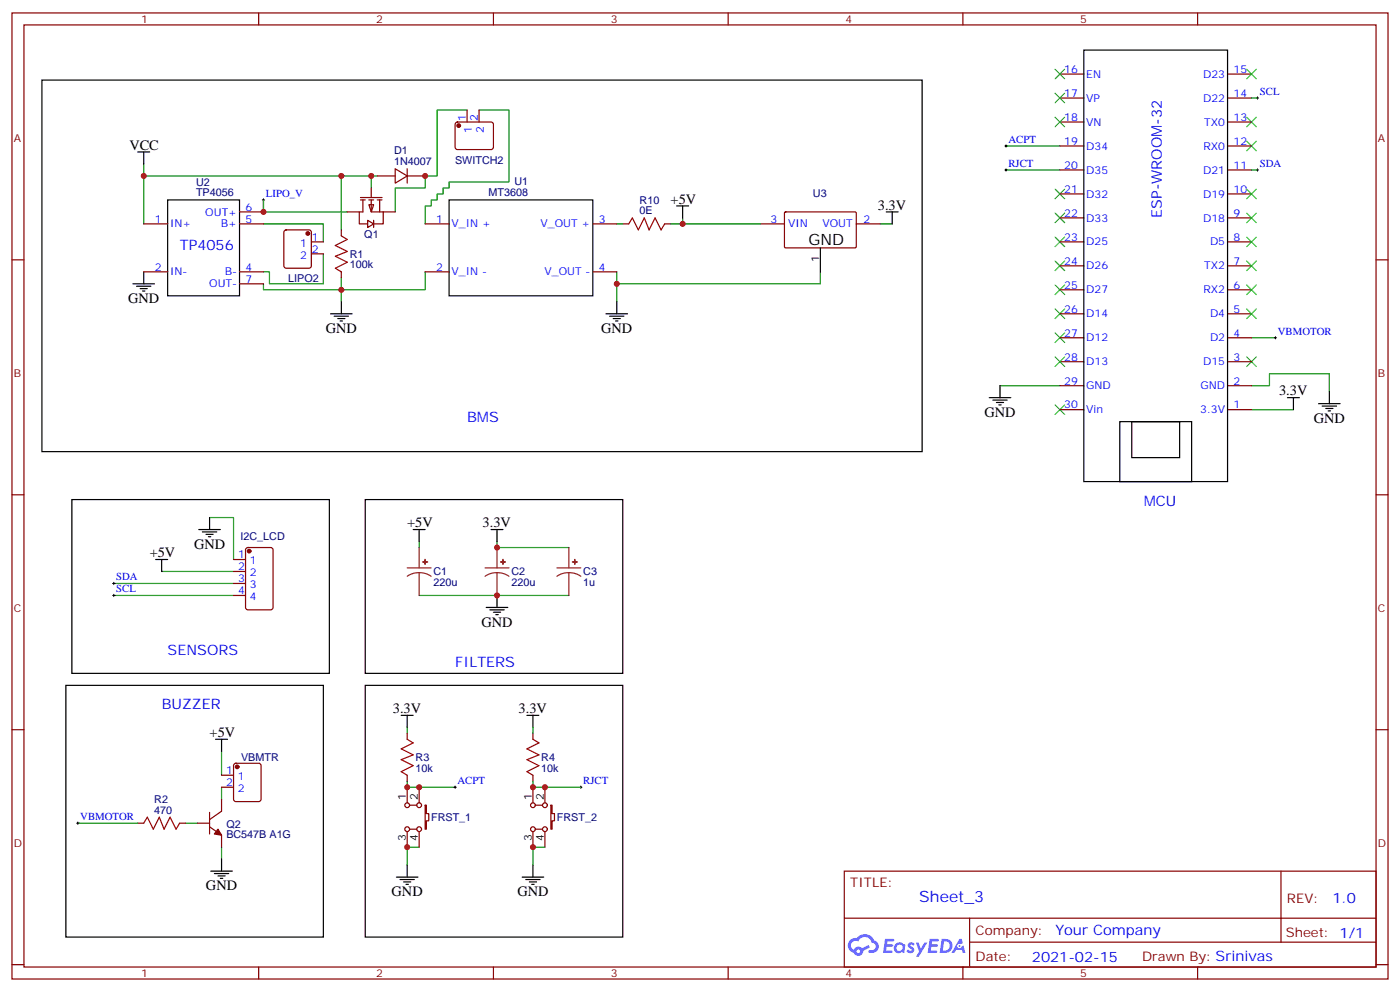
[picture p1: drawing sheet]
<svg xmlns="http://www.w3.org/2000/svg" width="412mm" height="292mm" viewBox="0 0 412 292" stroke-linecap="round" stroke-linejoin="round" font-family="sans-serif">
<g fill="none" stroke="#870000" stroke-width=".35">
<path d="M3.5 3.8h405.4v284.3h-405.4zM7.1 7.3h398.2v277.3h-398.2zM76.2 3.8v3.5M145.3 3.8v3.5M214.5 3.8v3.5M283.6 3.8v3.5M352.8 3.8v3.5M3.5 76.5h3.6M405.3 76.5h3.6M3.5 145.6h3.6M405.3 145.6h3.6M3.5 214.8h3.6"/>
<path d="M405.3 214.8h3.6M248.7 256.4h156.6v28.2h-156.6zM377.3 256.4v20.9M248.7 270.2h156.5M285.6 277.3h119.6M285.6 270.2v14.2M3.5 283.9h3.6M76.2 284.6v3.5M145.3 284.6v3.5M214.5 284.6v3.5M283.6 284.6v3.5M352.8 284.6v3.5"/>
<path d="M405.3 283.9h3.6"/>
</g>
<g fill="#5487ff">
<path d="M267.7 277.6a1.22 1.22 0 0 1 1.7 .2l-.4 .6a.47 .47 0 0 0-.3-.4 .47 .47 0 0 0-.5 .2l.1 .2a1.14 1.14 0 0 1 .8 1.8 1.14 1.14 0 0 1-1.9 0l-.2-.2 .5-.6 .7 .5a.29 .29 0 0 0 .3-.3 .29 .29 0 0 0-.2-.3 1.04 1.04 0 0 1-.6-1.7z"/>
<path d="M260.7 276.3h2.4l.3 .2-.2 .5-1.8 .1-.1 .8h1.5l.3 .4-.3 .4h-1.6l-.2 1.1h1.7l.2 .3-.2 .3-2.6 .1z"/>
<path d="M273.8 276.3h2.4l.3 .2-.1 .5-1.8 .1-.2 .8h1.6l.3 .4-.4 .4h-1.6l-.1 1.1h1.7l.2 .3-.2 .3-2.6 .1z"/>
<path d="M282.6 276.3h.7l.3 1.3-.6 .3a.69 .69 0 0 0-1 .3 .69 .69 0 0 0 .4 .9 .69 .69 0 0 0 .9-.6l.5-.2 .6 2.2h-.8l-.2-.9h-1.8l-.5 .9h-.8z"/>
<path d="M269.8 277.4h.8l.6 1.8 1.1-1.8h.9l-2.6 4.2h-.8l.9-1.5z"/>
<path d="M277.4 276.3l-.6 4.2h1.3a2.11 2.11 0 0 0 2.5-2.1 2.11 2.11 0 0 0-2.5-2.1zM278.1 277.1a1.39 1.39 0 0 1 1.7 1.4 1.39 1.39 0 0 1-1.8 1.3h-.3z"/>
<path d="M263.7 277.9a1.54 1.54 0 0 0-.1 2.2 1.54 1.54 0 0 0 2.2 .1l.6 .3 .3-2.3-.2-.3h-.4a1.49 1.49 0 0 0-2.4 0zM264 278.9a.94 .94 0 0 1 1.8 0 .94 .94 0 0 1-1.8 0z"/>
<path d="M250.4 276.7a2.18 2.18 0 0 0 1.1 3.7 1.44 1.44 0 0 0 1.6 .9 1.44 1.44 0 0 0 1.2-1.4l2-1.1-.5-.7-1.9 1a1.47 1.47 0 0 0-2.4 .4 1.39 1.39 0 0 1-.7-1.9 1.39 1.39 0 0 1 2-.5 2.12 2.12 0 0 1 2.2-1.3 2.12 2.12 0 0 1 1.9 1.7 1.14 1.14 0 0 1 1.1 1.4 1.14 1.14 0 0 1-1.7 .7 .43 .43 0 0 0-.5 .4 .43 .43 0 0 0 .4 .5 1.98 1.98 0 0 0 2.5-1.2 1.98 1.98 0 0 0-1.2-2.6 3.1 3.1 0 0 0-5.3-.6l-.9 .1zM252.3 280a.55 .55 0 0 1 1.1 0 .55 .55 0 0 1-1.1 0z"/>
<circle cx="282.6" cy="278.4" r=".26"/>
</g>
<path d="M100.5 69.4l1.8 1.1-3.5 1.7 3.5 1.8-3.5 1.4 3.5 1.8-3.5 1.8 1.7 1M185.2 65.9l1.1-1.8 1.7 3.6 1.8-3.6 1.4 3.6 1.8-3.6 1.7 3.6 1.1-1.8M119.9 217.6l1.8 1.1-3.5 1.7 3.5 1.8-3.5 1.4 3.5 1.8-3.5 1.7 1.7 1.1M42.3 242.3l1.1-1.8 1.8 3.6 1.7-3.6 1.4 3.6 1.8-3.6 1.8 3.6 1-1.8" fill="none" stroke="#a10000" stroke-width=".35"/>
<g fill="none" stroke="#870000" stroke-width=".35">
<path d="M134.3 36.1l.5-.2h9.8l.5 .2 .2 .5v7l-.7 .4h-10.1l-.4-.7v-6.7zM137.6 32.4v3.5M141.1 32.4v3.5M312.2 35.9h7.1M312.2 28.9h7.1M312.2 21.8h7.1M361.6 35.9h7.1M361.6 28.9h7.1M361.6 21.8h7.1M111.1 51.8h5.3M116.4 49.7l3.5 2.1-3.5 2.1zM119.9 49.7v4.2"/>
<path d="M119.9 51.8h5.3M312.2 57.1h7.1M312.2 50h7.1M312.2 43h7.1M361.6 57.1h7.1M361.6 50h7.1M361.6 43h7.1M100.5 67.7v1.7M183.4 65.9h1.8M195.8 65.9h1.8M224 65.9h7.1M231.1 62.5l.3-.1h20.7l.1 .3v10.1l-.3 .2-20.7-.1-.1-.3z"/>
<path d="M252.2 65.9h7.1M312.2 78.2h7.1M312.2 71.2h7.1M312.2 64.1h7.1M361.6 78.2h7.1M361.6 71.2h7.1M361.6 64.1h7.1M100.5 80v1.8M312.2 99.4h7.1M312.2 92.4h7.1M312.2 85.3h7.1M361.6 99.4h7.1"/>
<path d="M361.6 92.4h7.1M361.6 85.3h7.1M312.2 113.5h7.1M312.2 106.5h7.1M361.6 113.5h7.1M361.6 106.5h7.1M312.2 120.6h7.1M361.6 120.6h7.1M68.8 164.7h3.5M68.8 168.2h3.5M68.8 171.7h3.5M68.8 175.3h3.5"/>
<path d="M72.6 161.4l.4-.3h6.7l.7 .5v17.2l-.4 .6-7 .1-.6-.5-.1-17.1zM119.9 215.8v1.8M61.7 239.1v6.4M65.3 228.2h3.5M65.3 231.7h3.5M65.3 235.2v3.6l-3.6 2.4M69 224.9l.5-.3h6.7l.5 .3 .2 .5v9.8l-.2 .5-.5 .2h-6.7l-.5-.2-.2-.5v-9.8zM119.9 228.2v1.7M119.9 231.7v4.6M120.6 237h2.2M123.5 231.7v4.6M125.2 237h.4v2.5h.7v2.1h-.7v2.5h-.4z"/>
<path d="M40.6 242.3h1.7M52.9 242.3h1.8M58.2 242.3h3.5M61.7 243.3l3.6 2.5v3.5M119.9 244.8v4.5M120.6 244.1h2.2M123.5 244.8v4.5"/>
<circle cx="119.9" cy="237" r=".71"/>
<circle cx="123.5" cy="237" r=".71"/>
<circle cx="119.9" cy="244.1" r=".71"/>
<circle cx="123.5" cy="244.1" r=".71"/>
</g>
<g fill="none" stroke="#008700" stroke-width=".35">
<path d="M137.6 32.4h-8.8v19.4h-3.6v3.5h-8.8v7.1M141.1 32.4h8.8v21.2h-17.6v1.7h-1.8v1.8h-1.7v1.7h-1.8v1.8h-1.8v5.3M42.3 48.3v3.5M109.4 51.8h-8.9v15.9M111.1 51.8h-1.7v3.5M296.3 50h15.9M296.3 43h15.9M77.6 62.4v-3.6v3.6h24.7M181.7 65.9h1.7M197.6 65.9h3.5M201.1 64.1v1.8h22.9M259.3 65.9h3.5"/>
<path d="M100.5 81.8v7M125.2 80v5.3h-47.6v-1.8M181.7 80v8.8M241.7 80v3.5h-60M368.7 99.4h7M294.6 113.5h17.6M368.7 113.5h5.2v-3.5h17.7v5.3M368.7 120.6h12.3M61.7 152.3h7.1v12.4M123.5 159.4v1.7M146.4 159.4v1.7h21.2M33.5 175.3h35.3"/>
<path d="M33.5 171.7h35.3M47.6 168.2h21.2M123.5 175.3h44.1M119.9 214.1v1.7M65.3 221.1v7.1M65.3 231.7v3.5M119.9 229.9v1.8h14.2M54.7 242.3h3.5M65.3 249.3v3.6M123.5 249.3h-3.6v5.3"/>
</g>
<g fill="none" stroke="#3c3" stroke-width=".35">
<path d="M367.2 34.5l2.9 2.8M370.1 34.5l-2.9 2.8M310.8 55.7l2.8 2.8M313.6 55.7l-2.8 2.8M367.2 41.6l2.9 2.8M370.1 41.6l-2.9 2.8M310.8 76.8l2.8 2.9M310.8 69.8l2.8 2.8M310.8 62.7l2.8 2.8M313.6 76.8l-2.8 2.9M313.6 69.8l-2.8 2.8M313.6 62.7l-2.8 2.8"/>
<path d="M310.8 90.9l2.8 2.9M310.8 83.9l2.8 2.8M310.8 98l2.8 2.8M313.6 90.9l-2.8 2.9M313.6 83.9l-2.8 2.8M313.6 98l-2.8 2.8M310.8 119.2l2.8 2.8M313.6 119.2l-2.8 2.8M367.2 105.1l2.9 2.8M370.1 105.1l-2.9 2.8"/>
</g>
<g fill="none" stroke="#000" stroke-width=".29">
<path d="M77.3 58.8h.7M77.6 58.5v.7M296 50h.7M296 43h.7M296.3 42.6v.7M296.3 49.7v.7M375.4 99.4h.7M375.7 99.1v.7M33.2 175.3h.7M33.2 171.7h.7M33.5 171.4v.7M33.5 174.9v.7"/>
<path d="M133.7 231.7h.7M134.1 231.4v.7"/>
</g>
<g fill="none" stroke="#000" stroke-width=".35">
<path d="M319.3 14.7h42.3v127h-42.3zM12.3 23.6h259.3v109.3h-259.3zM40.6 44.7h3.5M42.3 44.7v3.6M199.3 60.6h3.5M201.1 60.6v3.5M241.7 73v7M261.1 62.4h3.5M262.8 62.4v3.5M39.2 83.5h6.3M40.2 84.2h4.2M41.3 84.9h2.1"/>
<path d="M42 85.7h.7M42.3 80v3.5M97.4 92.4h6.3M98.4 93.1h4.3M99.5 93.8h2.1M100.2 94.5h.7M100.5 88.8v3.6M178.5 92.4h6.4M179.6 93.1h4.2M180.6 93.8h2.1M181.3 94.5h.7M181.7 88.8v3.6"/>
<path d="M291.4 117.1h6.3M292.5 117.8h4.2M293.5 118.5h2.1M294.2 119.2h.7M294.6 113.5v3.6M379.2 117.1h3.6M381 117.1v3.5M388.4 118.8h6.4M389.5 119.5h4.2M391.6 115.3v3.5M329.8 124.1h21.2v17.6h-21.2zM333.4 124.1h14.1v10.6h-14.1z"/>
<path d="M390.5 120.2h2.1M391.2 120.9h.7M58.6 155.9h6.3M59.6 156.6h4.3M60.7 157.3h2.1M61.4 158h.7M61.7 152.3v3.6M107.6 147h75.8v51.2h-75.8zM121.7 155.9h3.5M123.5 155.9v3.5M144.6 155.9h3.6M146.4 155.9v3.5"/>
<path d="M45.9 164.7h3.5M47.6 164.7v3.5M143.2 178.8h6.4M144.3 179.5h4.2M146.4 175.3v3.5M145.3 180.2h2.2M146 180.9h.8M19.4 201.7h75.8v74.1h-75.8zM63.5 217.6h3.5M65.3 217.6v3.5M118.2 210.5h3.5M119.9 210.5v3.6"/>
<path d="M62.1 256.4h6.3M63.1 257.1h4.3M64.2 257.8h2.1M64.9 258.5h.7M65.3 252.9v3.5M116.8 258.2h6.3M117.8 258.9h4.3M118.9 259.6h2.1M119.9 254.6v3.6M119.6 260.3h.7"/>
</g>
<g fill="#870000" stroke="#870000" stroke-width=".35">
<path d="M64.2 244.1l1.1 1.7-2.2-.3z"/>
<circle cx="135.1" cy="37" r=".53"/>
<circle cx="69.8" cy="225.7" r=".53"/>
<circle cx="73.4" cy="162.2" r=".53"/>
</g>
<g fill="none" stroke="#8c2424" stroke-width=".35">
<path d="M119.9 167.1h7.1M123.5 168.6l-1.9 .2-1.7 .8M123.5 168.6l1.8 .2 1.7 .8M123.5 161.1v6M123.5 168.6v6.7M142.9 167.1h7M146.4 168.6l-1.8 .2-1.7 .8M146.4 168.6l1.9 .2 1.6 .8M146.4 161.1v6M146.4 168.6v6.7M164 167.1h7.1M167.6 168.6l-1.9 .2-1.7 .8"/>
<path d="M167.6 168.6l1.8 .2 1.7 .8M167.6 161.1v6M167.6 168.6v6.7"/>
</g>
<g fill="#8c2424" stroke="#8c2424" stroke-width=".35">
<path d="M168.6 165.4h1.4z"/>
<path d="M169.3 164.7v1.4z"/>
<path d="M147.5 165.4h1.4z"/>
<path d="M148.1 164.7l.1 1.4z"/>
<path d="M124.5 165.4h1.4z"/>
<path d="M125.2 164.7v1.4z"/>
</g>
<path d="M108.7 60.3h1.4l-.7 2.1z" fill="#fff" stroke="#870000" stroke-width=".35"/>
<g fill="none" stroke="#870000" stroke-width=".35">
<path d="M106.2 58.1h6.3M106.2 58.8h1.4M106.9 58.8v3.6h-1.1v3.5h2.5M108.7 58.8h1.4M109.4 58.8v3.6h3.5M109.4 55.3v2.8M111.1 58.8h1.4M111.8 58.8v3.6M42.3 65.9h7.1M70.6 62.4h7M70.6 65.9h7M83.8 67.9l.5-.2h6.7l.5 .2 .2 .5v9.8l-.2 .5-.5 .3h-6.7l-.5-.3-.2-.5v-9.8z"/>
<path d="M91.7 71.2h3.5M91.7 74.7h3.5M102.3 62.4h3.5M108.3 64.8l1.8 1.1-1.8 1.1zM110.1 64.8v2.2M112.9 62.4v3.5h-2.8M112.9 62.4h3.5M125.2 65.9h7.1M174.6 65.9h7.1M42.3 80h7.1M70.6 80h7M70.6 83.5h7"/>
<path d="M125.2 80h7.1M174.6 80h7.1M157 215.8v1.8M157 228.2v1.7M157 231.7v4.6M157.7 237h2.1M160.5 231.7v4.6M162.3 237h.3v2.5h.7v2.1h-.7v2.5h-.3zM157 244.8v4.5M157.7 244.1h2.1M160.5 244.8v4.5"/>
<circle cx="157" cy="237" r=".71"/>
<circle cx="160.5" cy="237" r=".71"/>
<circle cx="157" cy="244.1" r=".71"/>
<circle cx="160.5" cy="244.1" r=".71"/>
</g>
<path d="M368.7 28.9h1.7M100.5 51.8h-58.2v14.1M368.7 50h1.7M77.6 65.9h17.6v5.3M95.2 74.7v8.8h-15.8v-3.5h-1.8M157 214.1v1.7M157 229.9v1.8h14.1M22.9 242.3h17.7M160.5 249.3h-3.5v5.3" fill="none" stroke="#008700" stroke-width=".35"/>
<circle cx="90.7" cy="68.7" r=".53" fill="#870000" stroke="#870000" stroke-width=".35"/>
<path d="M49.4 58.8h21.2v28.3h-21.2zM132.3 58.8h42.3v28.3h-42.3zM21.2 147h75.8v51.2h-75.8zM107.6 201.7h75.8v74.1h-75.8zM155.2 210.5h3.5M157 210.5v3.6M153.8 258.2h6.4M154.9 258.9h4.2M155.9 259.6h2.1M157 254.6v3.6M156.6 260.3h.7" fill="none" stroke="#000" stroke-width=".35"/>
<path d="M157 217.6l1.7 1.1-3.5 1.7 3.5 1.8-3.5 1.4 3.5 1.8-3.5 1.7 1.8 1.1" fill="none" stroke="#a10000" stroke-width=".35"/>
<path d="M370.1 28.9h.7M370.4 28.5v.7M370.1 50h.7M370.4 49.7v.7M170.7 231.7h.7M171.1 231.4v.7M22.6 242.3h.7M22.9 241.9v.7" fill="none" stroke="#000" stroke-width=".29"/>
<g fill="none" stroke="#3c3" stroke-width=".35">
<path d="M310.8 20.4l2.8 2.8M310.8 27.4l2.8 2.9M310.8 34.5l2.8 2.8M313.6 20.4l-2.8 2.8M313.6 27.4l-2.8 2.9M313.6 34.5l-2.8 2.8M367.2 20.4l2.9 2.8M370.1 20.4l-2.9 2.8M367.2 55.7l2.9 2.8M370.1 55.7l-2.9 2.8M367.2 62.7l2.9 2.8M367.2 69.8l2.9 2.8"/>
<path d="M367.2 76.8l2.9 2.9M370.1 62.7l-2.9 2.8M370.1 69.8l-2.9 2.8M370.1 76.8l-2.9 2.9M367.2 83.9l2.9 2.8M367.2 90.9l2.9 2.9M370.1 83.9l-2.9 2.8M370.1 90.9l-2.9 2.9M310.8 105.1l2.8 2.8M313.6 105.1l-2.8 2.8"/>
</g>
<g fill="#c00">
<circle cx="201.1" cy="65.9" r=".88"/>
<circle cx="119.9" cy="249.3" r=".88"/>
<circle cx="119.9" cy="231.7" r=".88"/>
<circle cx="123.5" cy="231.7" r=".88"/>
<circle cx="125.2" cy="51.8" r=".88"/>
<circle cx="146.4" cy="161.1" r=".88"/>
<circle cx="146.4" cy="175.3" r=".88"/>
<circle cx="77.6" cy="62.4" r=".88"/>
<circle cx="181.7" cy="83.5" r=".88"/>
<circle cx="42.3" cy="51.8" r=".88"/>
<circle cx="100.5" cy="51.8" r=".88"/>
<circle cx="109.4" cy="51.8" r=".88"/>
<circle cx="100.5" cy="85.3" r=".88"/>
<circle cx="160.5" cy="231.7" r=".88"/>
<circle cx="157" cy="231.7" r=".88"/>
<circle cx="157" cy="249.3" r=".88"/>
</g>
<text font-size="4.6" x="238.1" y="72.2">GND</text>
<text font-size="4.6" fill="#00f" x="270.8" y="265.4">Sheet_3</text>
<g font-size="4.2">
<text x="38.1" y="44">VCC</text>
<text x="197.6" y="59.9">+5V</text>
<text x="258.6" y="61.7">3.3V</text>
<text x="37.7" y="89.2">GND</text>
<text x="96" y="98">GND</text>
<text x="177.1" y="98">GND</text>
<text x="376.8" y="116.3">3.3V</text>
<text x="290" y="122.7">GND</text>
<text x="387" y="124.5">GND</text>
<text x="119.9" y="155.2">+5V</text>
<text x="142.2" y="155.2">3.3V</text>
<text x="57.1" y="161.5">GND</text>
<text x="44.1" y="164">+5V</text>
<text x="141.8" y="184.4">GND</text>
<text x="115.7" y="209.8">3.3V</text>
<text x="152.8" y="209.8">3.3V</text>
<text x="61.7" y="216.9">+5V</text>
<text x="60.7" y="262">GND</text>
<text x="115.4" y="263.8">GND</text>
<text x="152.4" y="263.8">GND</text>
</g>
<g font-size="4.2" fill="#00f">
<text x="342.2" y="64.1" transform="rotate(-90 342.2 64.1)">ESP-WROOM-32</text>
<text x="53" y="73.7">TP4056</text>
<text x="137.6" y="124.1">BMS</text>
<text x="336.9" y="148.8">MCU</text>
<text x="49.4" y="192.9">SENSORS</text>
<text x="134.1" y="196.4">FILTERS</text>
<text x="47.6" y="208.8">BUZZER</text>
<text x="392.5" y="265.7">1.0</text>
<text x="310.9" y="275.2">Your Company</text>
<text x="304" y="283">2021-02-15</text>
</g>
<g font-size="3.9" fill="#800">
<text x="250.5" y="261">TITLE:</text>
<text x="379.1" y="265.7">REV:</text>
<text x="287.4" y="275.2">Company:</text>
<text x="378.7" y="275.8">Sheet: 1/1</text>
<text x="287.4" y="282.9">Date:</text>
<text x="336.4" y="282.9">Drawn By: Srinivas</text>
</g>
<g font-size="3.2" fill="#800">
<text x="41.6" y="6.8">1</text>
<text x="110.8" y="6.8">2</text>
<text x="179.9" y="6.8">3</text>
<text x="249.1" y="6.8">4</text>
<text x="318.2" y="6.8">5</text>
<text x="4.1" y="41.9">A</text>
<text x="405.9" y="41.9">A</text>
<text x="4.1" y="111.1">B</text>
<text x="405.9" y="111.1">B</text>
<text x="4.1" y="180.2">C</text>
<text x="405.9" y="180.2">C</text>
<text x="4.1" y="249.3">D</text>
<text x="405.9" y="249.3">D</text>
<text x="41.6" y="287.6">1</text>
<text x="110.8" y="287.6">2</text>
<text x="179.9" y="287.6">3</text>
<text x="249.1" y="287.6">4</text>
<text x="318.2" y="287.6">5</text>
</g>
<g font-size="3.2" fill="#00f">
<text x="313.5" y="21.4">16</text>
<text x="320" y="22.9">EN</text>
<text x="354.4" y="22.9">D23</text>
<text x="363.4" y="21.4">15</text>
<text x="313.5" y="28.5">17</text>
<text x="320" y="29.9">VP</text>
<text x="354.4" y="29.9">D22</text>
<text x="363.4" y="28.5">14</text>
<text x="371.1" y="28">SCL</text>
<text x="137.2" y="35.7" transform="rotate(-90 137.2 35.7)">1</text>
<text x="140.8" y="35.7" transform="rotate(-90 140.8 35.7)">2</text>
<text x="313.5" y="35.6">18</text>
<text x="363.4" y="35.6">13</text>
<text x="139" y="39.2" transform="rotate(-90 139 39.2)">1</text>
<text x="142.5" y="39.2" transform="rotate(-90 142.5 39.2)">2</text>
<text x="320" y="37">VN</text>
<text x="354.7" y="37">TX0</text>
<text x="297" y="42.1">ACPT</text>
<text x="313.5" y="42.6">19</text>
<text x="320" y="44">D34</text>
<text x="354.5" y="44">RX0</text>
<text x="363.4" y="42.6">12</text>
<text x="297" y="49.1">RJCT</text>
<text x="313.5" y="49.7">20</text>
<text x="320" y="51.1">D35</text>
<text x="354.4" y="51.1">D21</text>
<text x="363.4" y="49.7">11</text>
<text x="371.1" y="49.1">SDA</text>
<text x="78.3" y="58">LIPO_V</text>
<text x="313.5" y="56.7">21</text>
<text x="320" y="58.1">D32</text>
<text x="354.4" y="58.1">D19</text>
<text x="363.4" y="56.7">10</text>
<text x="45.6" y="65.5">1</text>
<text x="60.5" y="63.4">OUT+</text>
<text x="72.3" y="65.5">5</text>
<text x="72.3" y="62">6</text>
<text x="128.5" y="65.5">1</text>
<text x="176.4" y="65.5">3</text>
<text x="226.9" y="65.5">3</text>
<text x="254.4" y="65.5">2</text>
<text x="313.5" y="63.8">22</text>
<text x="320" y="65.2">D33</text>
<text x="354.4" y="65.2">D18</text>
<text x="363.4" y="63.8">9</text>
<text x="50.1" y="67">IN+</text>
<text x="65.1" y="67">B+</text>
<text x="91.9" y="70.8">1</text>
<text x="133" y="67">V_IN +</text>
<text x="159.2" y="67">V_OUT +</text>
<text x="232.1" y="67">VIN</text>
<text x="242.2" y="67">VOUT</text>
<text x="313.5" y="70.8">23</text>
<text x="363.4" y="70.8">8</text>
<text x="88.4" y="72.6">1</text>
<text x="88.4" y="76.1">2</text>
<text x="91.9" y="74.4">2</text>
<text x="313.5" y="77.9">24</text>
<text x="320" y="72.2">D25</text>
<text x="356.4" y="72.2">D5</text>
<text x="363.4" y="77.9">7</text>
<text x="45.6" y="79.7">2</text>
<text x="50.1" y="81.1">IN-</text>
<text x="66.2" y="81.1">B-</text>
<text x="72.3" y="79.7">4</text>
<text x="72.3" y="83.2">7</text>
<text x="128.5" y="79.7">2</text>
<text x="133" y="81.1">V_IN -</text>
<text x="160.4" y="81.1">V_OUT -</text>
<text x="176.4" y="79.7">4</text>
<text x="320" y="79.3">D26</text>
<text x="354.7" y="79.3">TX2</text>
<text x="61.6" y="84.6">OUT-</text>
<text x="313.5" y="84.9">25</text>
<text x="320" y="86.4">D27</text>
<text x="354.5" y="86.4">RX2</text>
<text x="363.4" y="84.9">6</text>
<text x="313.5" y="92">26</text>
<text x="320" y="93.4">D14</text>
<text x="356.4" y="93.4">D4</text>
<text x="363.4" y="92">5</text>
<text x="313.5" y="99.1">27</text>
<text x="320" y="100.5">D12</text>
<text x="356.4" y="100.5">D2</text>
<text x="363.4" y="99.1">4</text>
<text x="376.4" y="98.5">VBMOTOR</text>
<text x="313.5" y="106.1">28</text>
<text x="320" y="107.5">D13</text>
<text x="354.4" y="107.5">D15</text>
<text x="363.4" y="106.1">3</text>
<text x="313.5" y="113.2">29</text>
<text x="363.4" y="113.2">2</text>
<text x="320" y="114.6">GND</text>
<text x="353.6" y="114.6">GND</text>
<text x="313.5" y="120.2">30</text>
<text x="320" y="121.6">Vin</text>
<text x="353.5" y="121.6">3.3V</text>
<text x="363.4" y="120.2">1</text>
<text x="70.1" y="164.3">1</text>
<text x="70.1" y="167.9">2</text>
<text x="73.6" y="166.1">1</text>
<text x="34.2" y="170.9">SDA</text>
<text x="70.1" y="171.4">3</text>
<text x="73.6" y="169.6">2</text>
<text x="73.6" y="173.1">3</text>
<text x="34.2" y="174.4">SCL</text>
<text x="70.1" y="174.9">4</text>
<text x="73.6" y="176.7">4</text>
<text x="66.6" y="227.8">1</text>
<text x="66.6" y="231.4">2</text>
<text x="70.1" y="229.6">1</text>
<text x="70.1" y="233.1">2</text>
<text x="134.8" y="230.8">ACPT</text>
<text x="171.8" y="230.8">RJCT</text>
<text x="23.6" y="241.4">VBMOTOR</text>
</g>
<g font-size="3.2" fill="#000080">
<text x="116.1" y="45.4">D1</text>
<text x="116.1" y="48.6">1N4007</text>
<text x="134.1" y="48.3">SWITCH2</text>
<text x="57.7" y="57.8">TP4056</text>
<text x="57.7" y="54.8">U2</text>
<text x="143.9" y="57.8">MT3608</text>
<text x="151.5" y="54.6">U1</text>
<text x="188.4" y="59.9">R10</text>
<text x="239.5" y="58.1">U3</text>
<text x="188.4" y="63.1">0E</text>
<text x="107.3" y="69.9">Q1</text>
<text x="103" y="75.8">R1</text>
<text x="84.9" y="83.1">LIPO2</text>
<text x="103" y="79">100k</text>
<text x="70.8" y="158.8">I2C_LCD</text>
<text x="127.7" y="172.5">220u</text>
<text x="127.7" y="169.3">C1</text>
<text x="150.6" y="172.5">220u</text>
<text x="150.6" y="169.3">C2</text>
<text x="171.8" y="172.5">1u</text>
<text x="171.8" y="169.3">C3</text>
<text x="71" y="224">VBMTR</text>
<text x="122.4" y="227.2">10k</text>
<text x="122.4" y="224">R3</text>
<text x="159.5" y="227.2">10k</text>
<text x="159.5" y="224">R4</text>
<text x="45.4" y="239.5">470</text>
<text x="45.5" y="236.4">R2</text>
<text x="66.7" y="243.6">Q2</text>
<text x="127" y="241.7">FRST_1</text>
<text x="164" y="241.7">FRST_2</text>
<text x="66.7" y="246.6">BC547B A1G</text>
</g>
<g font-size="3.2">
<text x="241.3" y="77.1" transform="rotate(-90 241.3 77.1)">1</text>
<text x="119.6" y="235.6" transform="rotate(-90 119.6 235.6)">1</text>
<text x="123.1" y="235.6" transform="rotate(-90 123.1 235.6)">2</text>
<text x="156.6" y="235.6" transform="rotate(-90 156.6 235.6)">1</text>
<text x="160.2" y="235.6" transform="rotate(-90 160.2 235.6)">2</text>
<text x="119.6" y="247.5" transform="rotate(-90 119.6 247.5)">3</text>
<text x="123.1" y="247.5" transform="rotate(-90 123.1 247.5)">4</text>
<text x="156.6" y="247.5" transform="rotate(-90 156.6 247.5)">3</text>
<text x="160.2" y="247.5" transform="rotate(-90 160.2 247.5)">4</text>
</g>
</svg>
